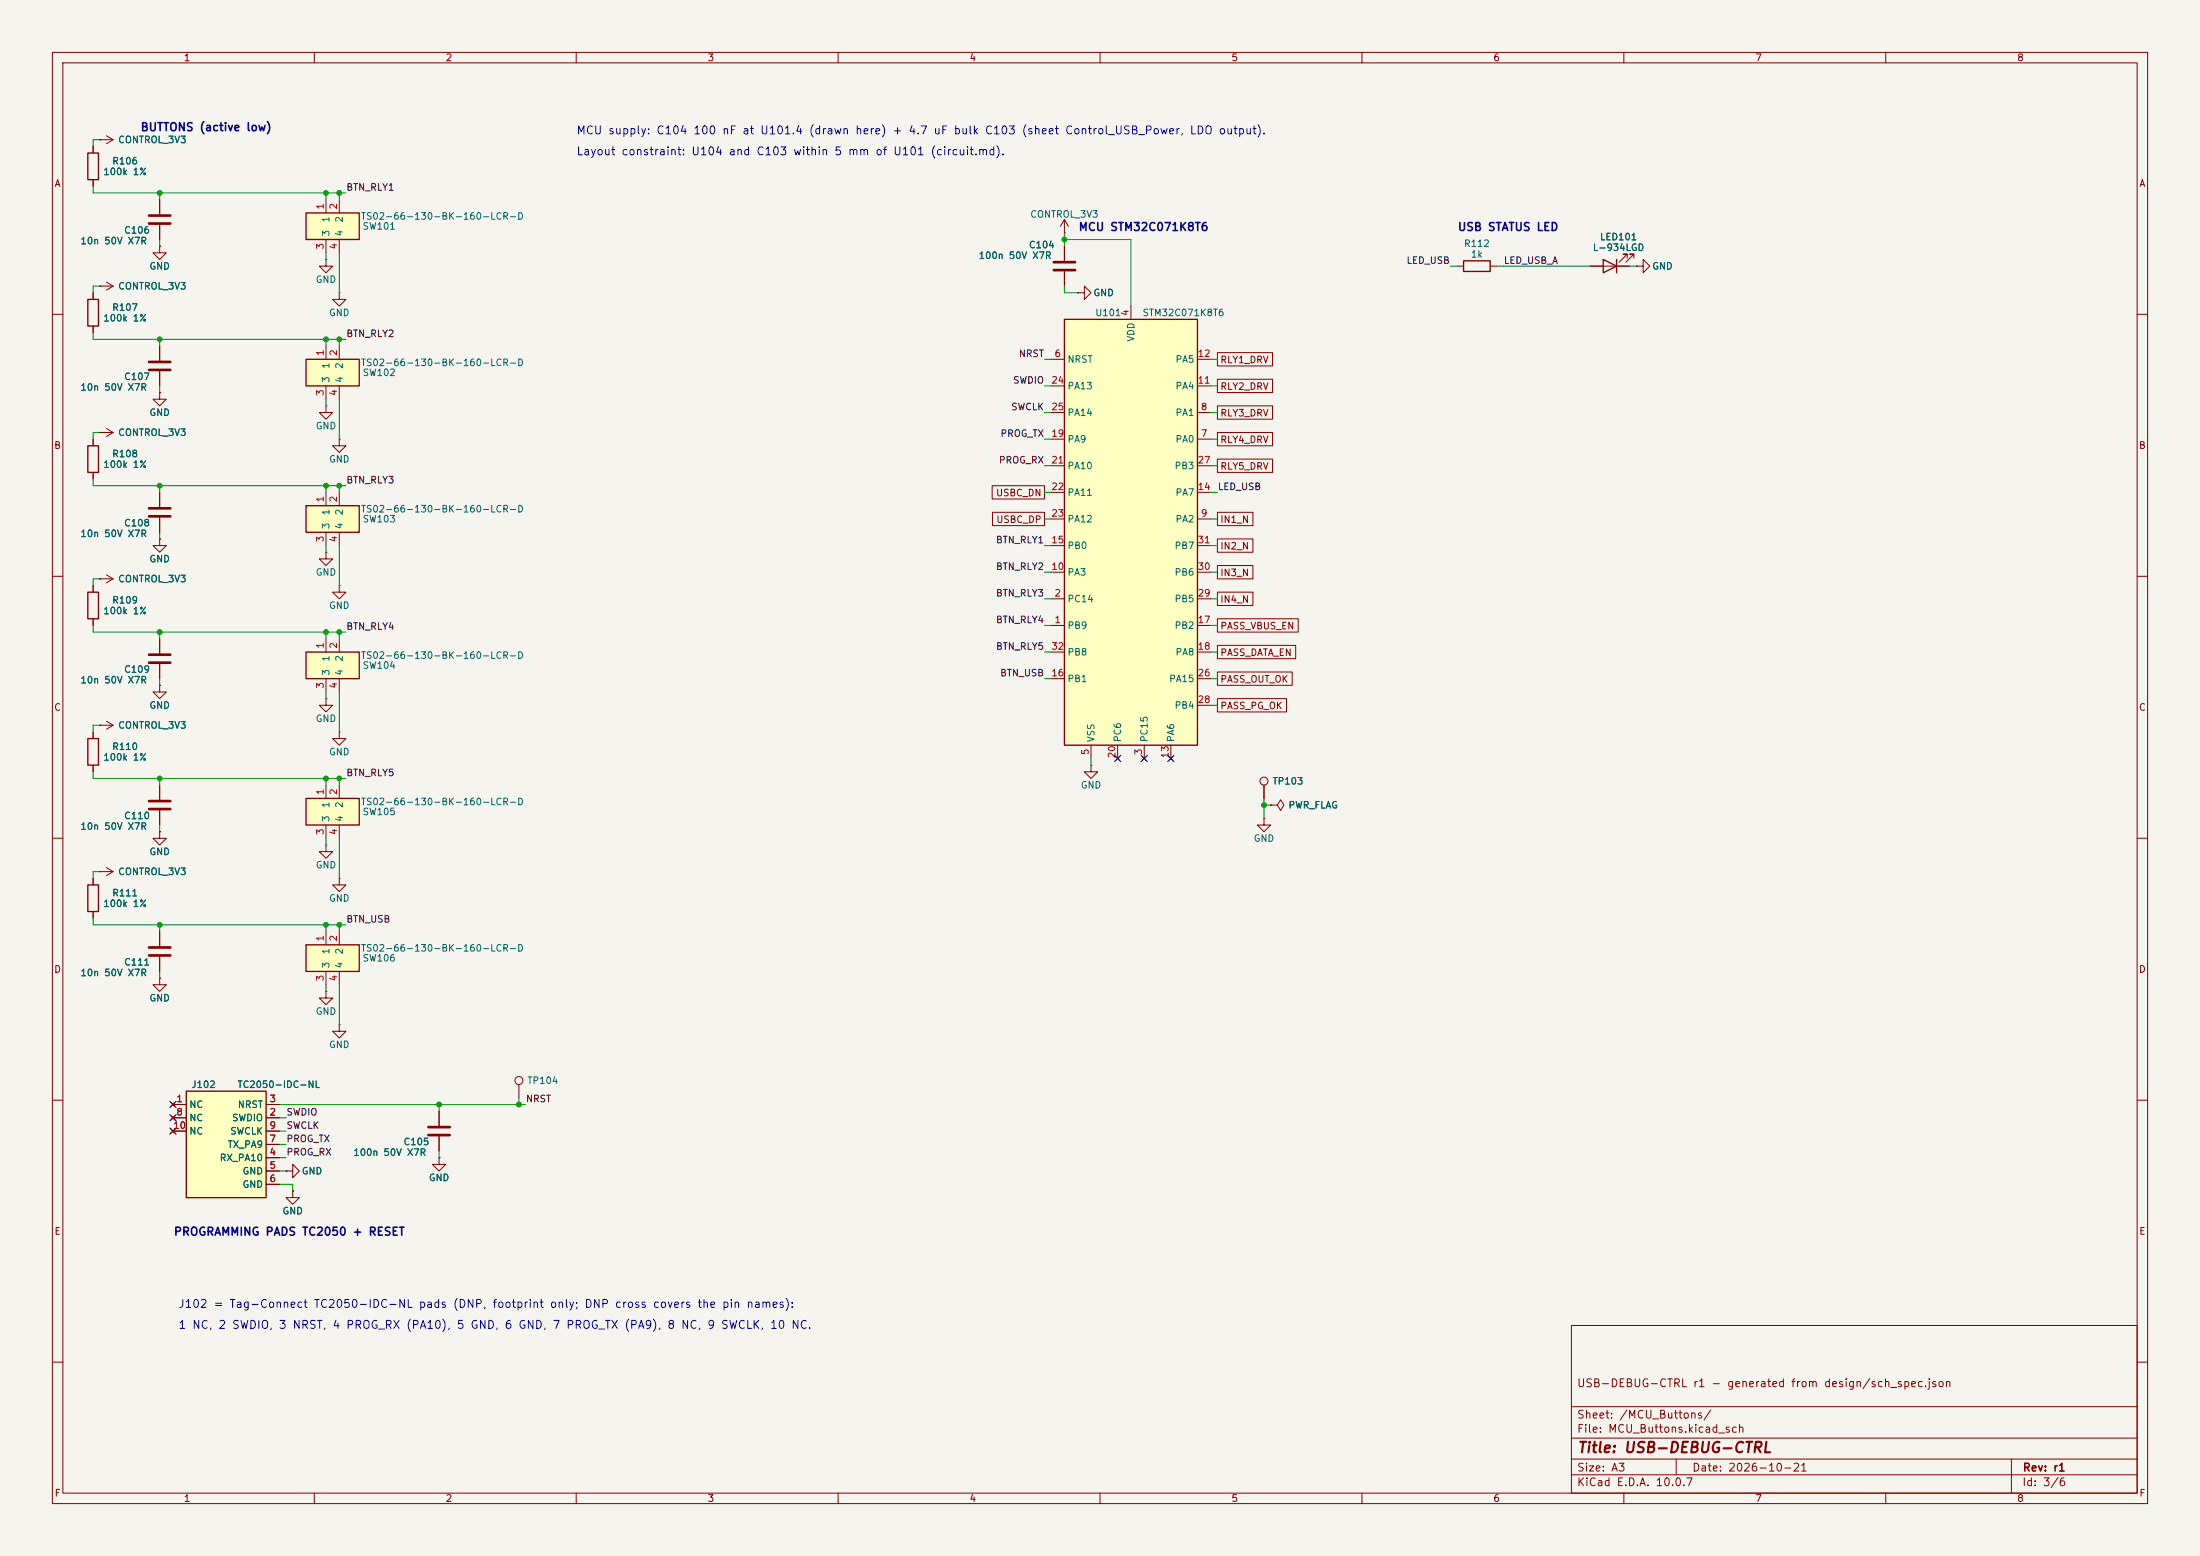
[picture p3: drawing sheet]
<svg xmlns="http://www.w3.org/2000/svg" width="420mm" height="297mm" viewBox="0 0 420 297" stroke-linecap="round" stroke-linejoin="round" font-family="sans-serif">
<path d="M0 0h420v297h-420z" fill="#f5f4ef" stroke="#f5f4ef" stroke-width=".19"/>
<g fill="none" stroke="#840000" stroke-width=".19">
<path d="M10 10h400v277h-400zM12 12h396v273h-396zM60 10v2M110 10v2M160 10v2M210 10v2M260 10v2M310 10v2M360 10v2M10 60h2M30.5 66v2.8M30.5 70.9v2.8"/>
<path d="M408 60h2M10 110h2M408 110h2M17.8 139.7v1.3M19 138.4h.1M19 138.4h2.6M20.3 137.7l1.3 .7M21.6 138.4l-1.3 .8M30.5 130.8v1.3h1.2l-1.2 1.3-1.3-1.3h1.3M30.5 130.8h.1M30.5 121.9v2.8M30.5 126.7v2.8"/>
<path d="M62.2 133.4v1.2h1.3l-1.3 1.3-1.2-1.3h1.2M62.2 133.4h.1M64.8 139.7v1.3h1.2l-1.2 1.2-1.3-1.2h1.3M64.8 139.7h.1M10 160h2M17.8 146.1v1.2M30.5 158.8v1.2h1.2l-1.2 1.3-1.3-1.3h1.3M30.5 158.8h.1M30.5 149.9v2.8M30.5 154.7v2.8M408 160h2M17.8 167.6v1.3"/>
<path d="M17.8 174v1.3M19 166.4h.1M19 166.4h2.6M20.3 165.6l1.3 .8M21.6 166.4l-1.3 .7M30.5 177.8v2.8M62.2 161.3v1.3h1.3l-1.3 1.2-1.2-1.2h1.2M62.2 161.3h.1M64.8 167.6v1.3h1.2l-1.2 1.3-1.3-1.3h1.3M64.8 167.6h.1M30.5 186.7v1.3h1.2l-1.2 1.2-1.3-1.2h1.3M30.5 186.7h.1"/>
<path d="M30.5 182.6v2.8M10 210h2M408 210h2M55.9 227.3v1.3h1.2l-1.2 1.3-1.3-1.3h1.3M55.9 227.3h.1M300 253h108v32h-108zM10 260h2M300 278.5h108M300 274.5h108M300 268.5h108M320 278.5v3M384 278.5v6.5"/>
<path d="M408 260h2M60 285v2M110 285v2M160 285v2M210 285v2M260 285v2M300 281.5h108M310 285v2M360 285v2"/>
</g>
<path d="M28.4 69.1h4.1M28.4 70.6h4.1M28.4 125h4.1M28.4 126.5h4.1M28.4 152.9h4.1M28.4 154.4h4.1M28.4 180.8h4.1M28.4 182.4h4.1" fill="none" stroke="#840000" stroke-width=".51"/>
<path d="M16.8 141h2v5.1h-2zM16.8 168.9h2v5.1h-2z" fill="none" stroke="#840000" stroke-width=".25"/>
<path d="M35.6 208.3h15.2v20.3h-15.2z" fill="#ffffc2"/>
<path d="M35.6 208.3h15.2v20.3h-15.2z" fill="none" stroke="#840000" stroke-width=".25"/>
<g fill="none" stroke="#840000" stroke-width=".19">
<path d="M64.8 55.9v1.3h1.2l-1.2 1.2-1.3-1.2h1.3M64.8 55.9h.1M203.2 44.5h.1M203.2 41.9l-.8 1.3M203.2 41.9l.8 1.3M203.2 41.9v2.6M203.2 47v2.8M203.2 51.8v2.8M62.2 189.2v1.3h1.3l-1.3 1.3-1.2-1.3h1.2M62.2 189.2h.1M64.8 195.6v1.3h1.2l-1.2 1.2-1.3-1.2h1.3M64.8 195.6h.1"/>
<path d="M32.6 210.4l.8 .8M32.6 213l.8 .7M32.6 215.5l.8 .8M33 210.8h2.6M33 213.4h2.6M33 215.9h2.6M33.4 210.4l-.8 .8M33.4 213l-.8 .7M33.4 215.5l-.8 .8M50.8 210.8h2.5M50.8 213.4h2.5M50.8 218.4h2.5"/>
<path d="M50.8 215.9h2.5M83.8 212.1v2.8M83.8 216.9v2.8M99.1 207v2.6M50.8 221h2.5M50.8 223.5h2.5M50.8 226.1h2.5M54.6 223.5h1.3v-1.3l1.2 1.3-1.2 1.3v-1.3M54.6 223.5h.1M83.8 221v1.2h1.3l-1.3 1.3-1.3-1.3h1.3M83.8 221h.1"/>
<circle cx="99.1" cy="206.2" r=".76"/>
</g>
<path d="M201.2 50h4M201.2 51.6h4M81.8 215.1h4.1M81.8 216.7h4.1" fill="none" stroke="#840000" stroke-width=".51"/>
<path d="M203.2 61h25.4v81.2h-25.4z" fill="#ffffc2"/>
<path d="M279.4 49.8h5.1v2h-5.1zM306.1 49.5l2.5 1.3-2.5 1.3zM308.6 49.5v2.6M203.2 61h25.4v81.2h-25.4z" fill="none" stroke="#840000" stroke-width=".25"/>
<g fill="none" stroke="#840000" stroke-width=".19">
<path d="M205.7 55.9h1.3v-1.3l1.3 1.3-1.3 1.3v-1.3M205.7 55.9h.1M215.9 58.4v2.6M278.1 50.8h1.3M284.5 50.8h1.2M303.5 50.8h7.6M310.6 49.3v-.8h-.7h.7l-1.5 1.5M311.9 49.3v-.8h-.8h.8l-1.5 1.5M312.4 50.8h1.3v-1.3l1.3 1.3-1.3 1.3v-1.3M312.4 50.8h.1M200.7 68.6h2.5M200.7 78.7h2.5"/>
<path d="M200.7 73.7h2.5M228.6 68.6h2.5M228.6 78.7h2.5M228.6 73.7h2.5M200.7 83.8h2.5M200.7 99.1h2.5M200.7 94h2.5M200.7 88.9h2.5M228.6 83.8h2.5M228.6 99.1h2.5M228.6 94h2.5M228.6 88.9h2.5"/>
<path d="M200.7 119.4h2.5M200.7 114.3h2.5M200.7 109.2h2.5M200.7 104.1h2.5M228.6 119.4h2.5M228.6 114.3h2.5M228.6 109.2h2.5M228.6 104.1h2.5M200.7 129.5h2.5M200.7 124.5h2.5M228.6 129.5h2.5M228.6 124.5h2.5"/>
<path d="M228.6 134.6h2.5M208.3 146.1v1.2h1.2l-1.2 1.3-1.3-1.3h1.3M208.3 146.1h.1M208.3 142.2v2.6M213 144.4l.7 .8M213.4 142.2v2.6M213.7 144.4l-.7 .8M218.1 144.4l.7 .8M218.4 142.2v2.6M218.8 144.4l-.7 .8M223.1 144.4l.8 .8M223.5 142.2v2.6"/>
<path d="M223.9 144.4l-.8 .8M241.3 156.2v1.3h1.3l-1.3 1.3-1.3-1.3h1.3M241.3 156.2h.1M241.3 149.9v2.5M242.6 153.7h1.2l.7-1 .6 1-.6 1-.7-1M242.6 153.7h.1"/>
<circle cx="241.3" cy="149.1" r=".76"/>
</g>
<path d="M58.4 180.3h10.2v5.1h-10.2z" fill="#ffffc2"/>
<path d="M58.4 180.3h10.2v5.1h-10.2z" fill="none" stroke="#840000" stroke-width=".25"/>
<path d="M62.2 49.5v1.3h1.3l-1.3 1.3-1.2-1.3h1.2M62.2 49.5h.1M62.2 177.8v2.5M64.8 177.8v2.5M62.2 185.4v2.6M64.8 185.4v2.6" fill="none" stroke="#840000" stroke-width=".19"/>
<path d="M58.4 68.6h10.2v5.1h-10.2z" fill="#ffffc2"/>
<path d="M58.4 68.6h10.2v5.1h-10.2z" fill="none" stroke="#840000" stroke-width=".25"/>
<path d="M62.2 66v2.6M62.2 73.7v2.5M64.8 66v2.6M64.8 73.7v2.5" fill="none" stroke="#840000" stroke-width=".19"/>
<path d="M58.4 40.6h10.2v5.1h-10.2z" fill="#ffffc2"/>
<path d="M16.8 29.2h2v5.1h-2zM16.8 57.2h2v5h-2zM58.4 40.6h10.2v5.1h-10.2zM16.8 85.1h2v5.1h-2zM16.8 113h2v5.1h-2z" fill="none" stroke="#840000" stroke-width=".25"/>
<g fill="none" stroke="#840000" stroke-width=".19">
<path d="M17.8 27.9v1.3M17.8 34.3v1.3M19 26.7h.1M19 26.7h2.6M20.3 25.9l1.3 .8M21.6 26.7l-1.3 .7M30.5 38.1v2.8M62.2 38.1v2.5M64.8 38.1v2.5M17.8 55.9v1.3M19 54.6h.1M19 54.6h2.6"/>
<path d="M20.3 53.8l1.3 .8M21.6 54.6l-1.3 .8M30.5 47v1.3h1.2l-1.2 1.2-1.3-1.2h1.3M30.5 47h.1M30.5 42.9v2.8M62.2 45.7v2.6M64.8 45.7v2.6M17.8 62.2v1.3M30.5 74.9v1.3h1.2l-1.2 1.3-1.3-1.3h1.3M30.5 74.9h.1M62.2 77.5v1.2h1.3l-1.3 1.3-1.2-1.3h1.2M62.2 77.5h.1"/>
<path d="M17.8 83.8v1.3M17.8 90.2v1.2M19 82.6h.1M19 82.6h2.6M20.3 81.8l1.3 .8M21.6 82.6l-1.3 .7M30.5 94v2.8M30.5 98.8v2.8M64.8 83.8v1.3h1.2l-1.2 1.3-1.3-1.3h1.3M64.8 83.8h.1M17.8 111.8v1.2M17.8 118.1v1.3"/>
<path d="M19 110.5h.1M19 110.5h2.6M20.3 109.7l1.3 .8M21.6 110.5l-1.3 .8M62.2 105.4v1.3h1.3l-1.3 1.3-1.2-1.3h1.2M62.2 105.4h.1M64.8 111.8v1.2h1.2l-1.2 1.3-1.3-1.3h1.3M64.8 111.8h.1"/>
</g>
<path d="M28.4 41.1h4.1M28.4 42.7h4.1M28.4 97h4.1M28.4 98.6h4.1" fill="none" stroke="#840000" stroke-width=".51"/>
<path d="M58.4 124.5h10.2v5h-10.2z" fill="#ffffc2"/>
<path d="M58.4 124.5h10.2v5h-10.2z" fill="none" stroke="#840000" stroke-width=".25"/>
<path d="M62.2 121.9v2.6M62.2 129.5v2.6M64.8 121.9v2.6M64.8 129.5v2.6" fill="none" stroke="#840000" stroke-width=".19"/>
<path d="M58.4 152.4h10.2v5.1h-10.2z" fill="#ffffc2"/>
<path d="M58.4 152.4h10.2v5.1h-10.2z" fill="none" stroke="#840000" stroke-width=".25"/>
<path d="M30.5 102.9v1.2h1.2l-1.2 1.3-1.3-1.3h1.3M30.5 102.9h.1M62.2 149.9v2.5M62.2 157.5v2.5M64.8 149.9v2.5M64.8 157.5v2.5" fill="none" stroke="#840000" stroke-width=".19"/>
<path d="M58.4 96.5h10.2v5.1h-10.2z" fill="#ffffc2"/>
<path d="M58.4 96.5h10.2v5.1h-10.2z" fill="none" stroke="#840000" stroke-width=".25"/>
<g fill="none" stroke="#840000" stroke-width=".19">
<path d="M17.8 27.9v1.3M17.8 34.3v1.3M19 26.7h.1M30.5 38.1v2.8M17.8 55.9v1.3M19 54.6h.1M30.5 47h.1M30.5 42.9v2.8M203.2 47v2.8M203.2 51.8v2.8M205.7 55.9h.1M303.5 50.8h2.6"/>
<path d="M308.6 50.8h2.5M312.4 50.8h.1M17.8 62.2v1.3M30.5 74.9h.1M30.5 66v2.8M30.5 70.9v2.8M232.4 72.4h10.5v2.5h-10.5zM232.4 77.5h10.5v2.5h-10.5zM232.4 67.3h10.5v2.6h-10.5zM17.8 83.8v1.3M17.8 90.2v1.2M19 82.6h.1"/>
<path d="M30.5 94v2.8M30.5 98.8v2.8M62.2 94v2.5M64.8 94v2.5M189.4 92.7h10v2.6h-10zM189.5 97.8h9.9v2.5h-9.9zM232.4 97.8h6.8v2.5h-6.8zM232.4 82.5h10.5v2.6h-10.5zM232.4 87.6h10.5v2.6h-10.5zM17.8 111.8v1.2M17.8 118.1v1.3M19 110.5h.1"/>
<path d="M30.5 102.9h.1M62.2 101.6v2.5M64.8 101.6v2.5M232.4 102.9h6.8v2.5h-6.8zM232.4 107.9h6.8v2.6h-6.8zM232.4 118.1h15.4v2.6h-15.4zM232.4 113h6.8v2.6h-6.8zM17.8 139.7v1.3M19 138.4h.1M30.5 130.8h.1M30.5 121.9v2.8M30.5 126.7v2.8"/>
<path d="M232.4 123.2h15v2.5h-15zM232.4 128.3h14.3v2.5h-14.3zM232.4 133.3h13.2v2.6h-13.2zM17.8 146.1v1.2M30.5 158.8h.1M30.5 149.9v2.8M30.5 154.7v2.8M241.3 149.9v2.5M242.6 153.7h.1M17.8 167.6v1.3M17.8 174v1.3M19 166.4h.1"/>
<path d="M30.5 177.8v2.8M30.5 186.7h.1M30.5 182.6v2.8M32.6 210.4l.8 .8M32.6 213l.8 .7M32.6 215.5l.8 .8M33 210.8h2.6M33 213.4h2.6M33 215.9h2.6M33.4 210.4l-.8 .8M33.4 213l-.8 .7M33.4 215.5l-.8 .8"/>
<path d="M50.8 210.8h2.5M50.8 213.4h2.5M50.8 218.4h2.5M50.8 215.9h2.5M83.8 212.1v2.8M83.8 216.9v2.8M50.8 221h2.5M50.8 223.5h2.5M50.8 226.1h2.5M54.6 223.5h.1M55.9 227.3h.1M83.8 221h.1"/>
</g>
<g fill="none" stroke="#009600" stroke-width=".19">
<path d="M17.8 35.6v1.2h48.2M19 26.7h-1.2v1.2M30.5 36.8v1.3M62.2 36.8v1.3M64.8 36.8v1.3M19 54.6h-1.2v1.3M30.5 45.7v1.3M62.2 48.3v1.2M64.8 48.3v7.6M203.2 45.7h12.7v12.7M203.2 44.5v2.5M203.2 54.6v1.3h2.5"/>
<path d="M276.9 50.8h1.2M285.7 50.8h17.8M311.1 50.8h1.3M17.8 63.5v1.3h48.2M30.5 64.8v1.2M30.5 73.7v1.2M62.2 64.8v1.2M62.2 76.2v1.3M64.8 64.8v1.2M64.8 76.2v7.6M199.4 73.7h1.3M199.4 78.7h1.3"/>
<path d="M199.4 68.6h1.3M231.1 73.7h1.3M231.1 78.7h1.3M231.1 68.6h1.3M17.8 91.4v1.3h48.2M19 82.6h-1.2v1.2M30.5 92.7v1.3M62.2 92.7v1.3M64.8 92.7v1.3M199.4 83.8h1.3M199.4 94h1.3M199.4 88.9h1.3"/>
<path d="M199.4 99.1h1.3M231.1 83.8h1.3M231.1 94h1.3M231.1 88.9h1.3M231.1 99.1h1.3M17.8 119.4v1.3h48.2M19 110.5h-1.2v1.3M30.5 101.6v1.3M62.2 104.1v1.3M64.8 104.1v7.7M199.4 104.1h1.3M199.4 114.3h1.3"/>
<path d="M199.4 119.4h1.3M199.4 109.2h1.3M231.1 104.1h1.3M231.1 114.3h1.3M231.1 119.4h1.3M231.1 109.2h1.3M19 138.4h-1.2v1.3M30.5 120.7v1.2M30.5 129.5v1.3M62.2 120.7v1.2M62.2 132.1v1.3M64.8 120.7v1.2"/>
<path d="M64.8 132.1v7.6M199.4 129.5h1.3M199.4 124.5h1.3M231.1 129.5h1.3M231.1 124.5h1.3M231.1 134.6h1.3M17.8 147.3v1.3h48.2M30.5 148.6v1.3M30.5 157.5v1.3M62.2 148.6v1.3M64.8 148.6v1.3M208.3 144.8v1.3"/>
<path d="M241.3 153.7h1.3M241.3 152.4v3.8M17.8 175.3v1.2h48.2M19 166.4h-1.2v1.2M30.5 176.5v1.3M62.2 160v1.3M62.2 176.5v1.3M64.8 160v7.6M64.8 176.5v1.3M30.5 185.4v1.3M62.2 188v1.2M64.8 188v7.6"/>
<path d="M53.3 213.4h1.3M53.3 215.9h1.3M53.3 218.4h1.3M53.3 210.8h47M83.8 210.8v1.3M83.8 219.7v1.3M99.1 209.6v1.2M53.3 226.1h2.6v1.2M53.3 223.5h1.3M53.3 221h1.3"/>
</g>
<path d="M212.8 144.2l1.2 1.2M214 144.2l-1.2 1.2M217.8 144.2l1.2 1.2M219 144.2l-1.2 1.2M222.9 144.2l1.2 1.2M224.1 144.2l-1.2 1.2M32.4 210.2l1.2 1.2M32.4 215.3l1.2 1.2M32.4 212.8l1.2 1.2M33.6 210.2l-1.2 1.2M33.6 215.3l-1.2 1.2M33.6 212.8l-1.2 1.2" fill="none" stroke="#000084" stroke-width=".19"/>
<g fill="#009600" stroke="#009600" stroke-width=".19">
<circle cx="30.5" cy="176.5" r=".46"/>
<circle cx="30.5" cy="148.6" r=".46"/>
<circle cx="64.8" cy="120.7" r=".46"/>
<circle cx="62.2" cy="120.7" r=".46"/>
<circle cx="30.5" cy="120.7" r=".46"/>
<circle cx="62.2" cy="176.5" r=".46"/>
<circle cx="62.2" cy="148.6" r=".46"/>
<circle cx="64.8" cy="176.5" r=".46"/>
<circle cx="64.8" cy="148.6" r=".46"/>
<circle cx="30.5" cy="92.7" r=".46"/>
<circle cx="62.2" cy="92.7" r=".46"/>
<circle cx="64.8" cy="92.7" r=".46"/>
<circle cx="99.1" cy="210.8" r=".46"/>
<circle cx="83.8" cy="210.8" r=".46"/>
<circle cx="30.5" cy="64.8" r=".46"/>
<circle cx="62.2" cy="64.8" r=".46"/>
<circle cx="30.5" cy="36.8" r=".46"/>
<circle cx="64.8" cy="36.8" r=".46"/>
<circle cx="62.2" cy="36.8" r=".46"/>
<circle cx="64.8" cy="64.8" r=".46"/>
<circle cx="203.2" cy="45.7" r=".46"/>
<circle cx="241.3" cy="153.7" r=".46"/>
</g>
<text font-size="2" fill="#840000" x="301" y="277.8">Title: USB-DEBUG-CTRL</text>
<g font-size="1.5" fill="#000084">
<text x="26.7" y="25.4">BUTTONS (active low)</text>
<text x="205.8" y="44.5">MCU STM32C071K8T6</text>
<text x="278.2" y="44.5">USB STATUS LED</text>
<text x="33.1" y="236.2">PROGRAMMING PADS TC2050 + RESET</text>
</g>
<g font-size="1.5" fill="#0000c2">
<text x="109.9" y="26">MCU supply: C104 100 nF at U101.4 (drawn here) + 4.7 uF bulk C103 (sheet Control_USB_Power, LDO output).</text>
<text x="109.9" y="30">Layout constraint: U104 and C103 within 5 mm of U101 (circuit.md).</text>
<text x="33.9" y="250">J102 = Tag-Connect TC2050-IDC-NL pads (DNP, footprint only; DNP cross covers the pin names):</text>
<text x="33.9" y="254">1 NC, 2 SWDIO, 3 NRST, 4 PROG_RX (PA10), 5 GND, 6 GND, 7 PROG_TX (PA9), 8 NC, 9 SWCLK, 10 NC.</text>
</g>
<g font-size="1.5" fill="#840000">
<text x="300.9" y="265.1">USB-DEBUG-CTRL r1 - generated from design/sch_spec.json</text>
<text x="300.9" y="273.8">File: MCU_Buttons.kicad_sch</text>
<text x="300.9" y="271.1">Sheet: /MCU_Buttons/</text>
<text x="300.9" y="281.2">Size: A3</text>
<text x="322.9" y="281.2">Date: 2026-10-21</text>
<text x="386" y="281.2">Rev: r1</text>
<text x="300.9" y="284">KiCad E.D.A. 10.0.7</text>
<text x="385.9" y="284">Id: 3/6</text>
</g>
<g font-size="1.3" fill="#840000">
<text x="35" y="12">1</text>
<text x="85" y="12">2</text>
<text x="135" y="12">3</text>
<text x="185" y="12">4</text>
<text x="235" y="12">5</text>
<text x="285" y="12">6</text>
<text x="335" y="12">7</text>
<text x="385" y="12">8</text>
<text x="10.3" y="36">A</text>
<text x="408.3" y="36">A</text>
<text x="232.9" y="69.6">RLY1_DRV</text>
<text x="232.9" y="74.7">RLY2_DRV</text>
<text x="232.9" y="79.8">RLY3_DRV</text>
<text x="10.2" y="86">B</text>
<text x="232.9" y="84.9">RLY4_DRV</text>
<text x="232.9" y="90">RLY5_DRV</text>
<text x="408.2" y="86">B</text>
<text x="190" y="95">USBC_DN</text>
<text x="190.1" y="100.1">USBC_DP</text>
<text x="232.9" y="100.1">IN1_N</text>
<text x="232.9" y="105.2">IN2_N</text>
<text x="232.9" y="110.3">IN3_N</text>
<text x="232.9" y="115.4">IN4_N</text>
<text x="232.9" y="125.5">PASS_DATA_EN</text>
<text x="232.9" y="120.4">PASS_VBUS_EN</text>
<text x="232.9" y="130.6">PASS_OUT_OK</text>
<text x="10.2" y="136">C</text>
<text x="232.9" y="135.7">PASS_PG_OK</text>
<text x="408.2" y="136">C</text>
<text x="10.2" y="186">D</text>
<text x="408.2" y="186">D</text>
<text x="10.3" y="236">E</text>
<text x="408.3" y="236">E</text>
<text x="10.3" y="286">F</text>
<text x="35" y="287">1</text>
<text x="85" y="287">2</text>
<text x="135" y="287">3</text>
<text x="185" y="287">4</text>
<text x="235" y="287">5</text>
<text x="285" y="287">6</text>
<text x="335" y="287">7</text>
<text x="385" y="287">8</text>
<text x="408.3" y="286">F</text>
</g>
<g font-size="1.3" fill="#006464">
<text x="22.5" y="27.6">CONTROL_3V3</text>
<text x="19.6" y="33.7">100k 1%</text>
<text x="21.3" y="31.7">R106</text>
<text x="196.6" y="41.9">CONTROL_3V3</text>
<text x="15.2" y="46.9">10n 50V X7R</text>
<text x="23.6" y="44.9">C106</text>
<text x="63.2" y="45.2" transform="rotate(-90 63.2 45.2)">3</text>
<text x="63.2" y="42.6" transform="rotate(-90 63.2 42.6)">1</text>
<text x="65.7" y="45.2" transform="rotate(-90 65.7 45.2)">4</text>
<text x="65.7" y="42.6" transform="rotate(-90 65.7 42.6)">2</text>
<text x="68.8" y="42.2">TS02-66-130-BK-160-LCR-D</text>
<text x="69.1" y="44.1">SW101</text>
<text x="196.3" y="47.7">C104</text>
<text x="279.4" y="47.4">R112</text>
<text x="305.3" y="46.2">LED101</text>
<text x="28.4" y="51.8">GND</text>
<text x="186.7" y="49.7">100n 50V X7R</text>
<text x="280.7" y="49.5">1k</text>
<text x="304" y="48.2">L-934LGD</text>
<text x="315.3" y="51.8">GND</text>
<text x="21.3" y="59.6">R107</text>
<text x="22.5" y="55.6">CONTROL_3V3</text>
<text x="60.2" y="54.3">GND</text>
<text x="208.6" y="56.8">GND</text>
<text x="19.6" y="61.7">100k 1%</text>
<text x="62.7" y="60.7">GND</text>
<text x="209" y="60.7">U101</text>
<text x="216.9" y="65.3" transform="rotate(-90 216.9 65.3)">VDD</text>
<text x="218" y="60.7">STM32C071K8T6</text>
<text x="63.2" y="70.5" transform="rotate(-90 63.2 70.5)">1</text>
<text x="65.7" y="70.5" transform="rotate(-90 65.7 70.5)">2</text>
<text x="68.8" y="70.2">TS02-66-130-BK-160-LCR-D</text>
<text x="203.7" y="69.5">NRST</text>
<text x="224.3" y="69.5">PA5</text>
<text x="15.2" y="74.9">10n 50V X7R</text>
<text x="23.6" y="72.8">C107</text>
<text x="63.2" y="73.2" transform="rotate(-90 63.2 73.2)">3</text>
<text x="65.7" y="73.2" transform="rotate(-90 65.7 73.2)">4</text>
<text x="69.1" y="72.1">SW102</text>
<text x="203.7" y="74.6">PA13</text>
<text x="224.3" y="74.6">PA4</text>
<text x="22.5" y="83.5">CONTROL_3V3</text>
<text x="28.4" y="79.7">GND</text>
<text x="60.2" y="82.2">GND</text>
<text x="203.7" y="79.7">PA14</text>
<text x="224.3" y="79.7">PA1</text>
<text x="19.6" y="89.6">100k 1%</text>
<text x="21.3" y="87.6">R108</text>
<text x="62.7" y="88.6">GND</text>
<text x="203.7" y="84.8">PA9</text>
<text x="203.7" y="89.9">PA10</text>
<text x="224.1" y="89.9">PB3</text>
<text x="224.3" y="84.8">PA0</text>
<text x="203.7" y="94.9">PA11</text>
<text x="224.3" y="94.9">PA7</text>
<text x="23.6" y="100.8">C108</text>
<text x="63.2" y="101.1" transform="rotate(-90 63.2 101.1)">3</text>
<text x="63.2" y="98.5" transform="rotate(-90 63.2 98.5)">1</text>
<text x="65.7" y="101.1" transform="rotate(-90 65.7 101.1)">4</text>
<text x="65.7" y="98.5" transform="rotate(-90 65.7 98.5)">2</text>
<text x="68.8" y="98.1">TS02-66-130-BK-160-LCR-D</text>
<text x="69.1" y="100">SW103</text>
<text x="203.7" y="100">PA12</text>
<text x="224.3" y="100">PA2</text>
<text x="15.2" y="102.8">10n 50V X7R</text>
<text x="28.4" y="107.6">GND</text>
<text x="203.7" y="105.1">PB0</text>
<text x="224.1" y="105.1">PB7</text>
<text x="22.5" y="111.5">CONTROL_3V3</text>
<text x="60.2" y="110.2">GND</text>
<text x="203.7" y="110.2">PA3</text>
<text x="224.1" y="110.2">PB6</text>
<text x="19.6" y="117.5">100k 1%</text>
<text x="21.3" y="115.5">R109</text>
<text x="62.7" y="116.5">GND</text>
<text x="203.7" y="115.3">PC14</text>
<text x="224.1" y="115.3">PB5</text>
<text x="203.7" y="120.3">PB9</text>
<text x="203.7" y="125.4">PB8</text>
<text x="224.1" y="120.3">PB2</text>
<text x="224.3" y="125.4">PA8</text>
<text x="15.2" y="130.8">10n 50V X7R</text>
<text x="23.6" y="128.7">C109</text>
<text x="63.2" y="129.1" transform="rotate(-90 63.2 129.1)">3</text>
<text x="63.2" y="126.4" transform="rotate(-90 63.2 126.4)">1</text>
<text x="65.7" y="129.1" transform="rotate(-90 65.7 129.1)">4</text>
<text x="65.7" y="126.4" transform="rotate(-90 65.7 126.4)">2</text>
<text x="68.8" y="126.1">TS02-66-130-BK-160-LCR-D</text>
<text x="69.1" y="128">SW104</text>
<text x="203.7" y="130.5">PB1</text>
<text x="223.1" y="130.5">PA15</text>
<text x="28.4" y="135.6">GND</text>
<text x="224.1" y="135.6">PB4</text>
<text x="21.3" y="143.5">R110</text>
<text x="22.5" y="139.4">CONTROL_3V3</text>
<text x="60.2" y="138.1">GND</text>
<text x="209.2" y="141.8" transform="rotate(-90 209.2 141.8)">VSS</text>
<text x="214.3" y="141.8" transform="rotate(-90 214.3 141.8)">PC6</text>
<text x="219.4" y="141.8" transform="rotate(-90 219.4 141.8)">PC15</text>
<text x="224.5" y="141.8" transform="rotate(-90 224.5 141.8)">PA6</text>
<text x="19.6" y="145.5">100k 1%</text>
<text x="62.7" y="144.5">GND</text>
<text x="63.2" y="154.3" transform="rotate(-90 63.2 154.3)">1</text>
<text x="65.7" y="154.3" transform="rotate(-90 65.7 154.3)">2</text>
<text x="68.8" y="154">TS02-66-130-BK-160-LCR-D</text>
<text x="69.1" y="155.9">SW105</text>
<text x="206.2" y="150.8">GND</text>
<text x="242.8" y="150.1">TP103</text>
<text x="245.9" y="154.6">PWR_FLAG</text>
<text x="15.2" y="158.7">10n 50V X7R</text>
<text x="23.6" y="156.7">C110</text>
<text x="63.2" y="157" transform="rotate(-90 63.2 157)">3</text>
<text x="65.7" y="157" transform="rotate(-90 65.7 157)">4</text>
<text x="239.2" y="161">GND</text>
<text x="22.5" y="167.3">CONTROL_3V3</text>
<text x="28.4" y="163.5">GND</text>
<text x="60.2" y="166.1">GND</text>
<text x="19.6" y="173.4">100k 1%</text>
<text x="21.3" y="171.4">R111</text>
<text x="62.7" y="172.4">GND</text>
<text x="23.6" y="184.6">C111</text>
<text x="63.2" y="184.9" transform="rotate(-90 63.2 184.9)">3</text>
<text x="63.2" y="182.3" transform="rotate(-90 63.2 182.3)">1</text>
<text x="65.7" y="184.9" transform="rotate(-90 65.7 184.9)">4</text>
<text x="65.7" y="182.3" transform="rotate(-90 65.7 182.3)">2</text>
<text x="68.8" y="181.9">TS02-66-130-BK-160-LCR-D</text>
<text x="69.1" y="183.8">SW106</text>
<text x="15.2" y="186.6">10n 50V X7R</text>
<text x="28.4" y="191.5">GND</text>
<text x="60.2" y="194">GND</text>
<text x="62.7" y="200.4">GND</text>
<text x="36.4" y="208">J102</text>
<text x="45.2" y="208">TC2050-IDC-NL</text>
<text x="100.6" y="207.2">TP104</text>
<text x="36" y="211.8">NC</text>
<text x="36" y="214.3">NC</text>
<text x="44.2" y="214.3">SWDIO</text>
<text x="45.3" y="211.8">NRST</text>
<text x="36" y="216.9">NC</text>
<text x="41.8" y="221.9">RX_PA10</text>
<text x="43.4" y="219.4">TX_PA9</text>
<text x="43.8" y="216.9">SWCLK</text>
<text x="67.3" y="220.9">100n 50V X7R</text>
<text x="76.9" y="218.9">C105</text>
<text x="46.2" y="224.5">GND</text>
<text x="46.2" y="227">GND</text>
<text x="57.5" y="224.5">GND</text>
<text x="81.8" y="225.8">GND</text>
<text x="53.8" y="232.1">GND</text>
</g>
<g font-size="1.3" fill="#a90000">
<text x="62.1" y="40.1" transform="rotate(-90 62.1 40.1)">1</text>
<text x="64.6" y="40.1" transform="rotate(-90 64.6 40.1)">2</text>
<text x="62.1" y="47.7" transform="rotate(-90 62.1 47.7)">3</text>
<text x="64.6" y="47.7" transform="rotate(-90 64.6 47.7)">4</text>
<text x="215.8" y="60.4" transform="rotate(-90 215.8 60.4)">4</text>
<text x="62.1" y="68" transform="rotate(-90 62.1 68)">1</text>
<text x="64.6" y="68" transform="rotate(-90 64.6 68)">2</text>
<text x="201.2" y="68.4">6</text>
<text x="228.5" y="68.4">12</text>
<text x="62.1" y="75.7" transform="rotate(-90 62.1 75.7)">3</text>
<text x="64.6" y="75.7" transform="rotate(-90 64.6 75.7)">4</text>
<text x="200.6" y="73.5">24</text>
<text x="228.5" y="73.5">11</text>
<text x="200.6" y="83.7">19</text>
<text x="200.6" y="78.6">25</text>
<text x="229.1" y="83.7">7</text>
<text x="229.1" y="78.6">8</text>
<text x="200.6" y="88.8">21</text>
<text x="228.5" y="88.8">27</text>
<text x="62.1" y="96" transform="rotate(-90 62.1 96)">1</text>
<text x="64.6" y="96" transform="rotate(-90 64.6 96)">2</text>
<text x="200.6" y="93.8">22</text>
<text x="228.5" y="93.8">14</text>
<text x="200.6" y="98.9">23</text>
<text x="229.1" y="98.9">9</text>
<text x="62.1" y="103.6" transform="rotate(-90 62.1 103.6)">3</text>
<text x="64.6" y="103.6" transform="rotate(-90 64.6 103.6)">4</text>
<text x="200.6" y="104">15</text>
<text x="228.5" y="104">31</text>
<text x="200.6" y="109.1">10</text>
<text x="228.5" y="109.1">30</text>
<text x="201.2" y="119.2">1</text>
<text x="201.2" y="114.2">2</text>
<text x="228.5" y="119.2">17</text>
<text x="228.5" y="114.2">29</text>
<text x="62.1" y="123.9" transform="rotate(-90 62.1 123.9)">1</text>
<text x="64.6" y="123.9" transform="rotate(-90 64.6 123.9)">2</text>
<text x="200.6" y="124.3">32</text>
<text x="228.5" y="124.3">18</text>
<text x="62.1" y="131.5" transform="rotate(-90 62.1 131.5)">3</text>
<text x="64.6" y="131.5" transform="rotate(-90 64.6 131.5)">4</text>
<text x="200.6" y="129.4">16</text>
<text x="228.5" y="129.4">26</text>
<text x="228.5" y="134.5">28</text>
<text x="208.1" y="144.2" transform="rotate(-90 208.1 144.2)">5</text>
<text x="213.2" y="144.8" transform="rotate(-90 213.2 144.8)">20</text>
<text x="218.3" y="144.2" transform="rotate(-90 218.3 144.2)">3</text>
<text x="223.4" y="144.8" transform="rotate(-90 223.4 144.8)">13</text>
<text x="62.1" y="151.9" transform="rotate(-90 62.1 151.9)">1</text>
<text x="64.6" y="151.9" transform="rotate(-90 64.6 151.9)">2</text>
<text x="62.1" y="159.5" transform="rotate(-90 62.1 159.5)">3</text>
<text x="64.6" y="159.5" transform="rotate(-90 64.6 159.5)">4</text>
<text x="62.1" y="179.8" transform="rotate(-90 62.1 179.8)">1</text>
<text x="64.6" y="179.8" transform="rotate(-90 64.6 179.8)">2</text>
<text x="62.1" y="187.4" transform="rotate(-90 62.1 187.4)">3</text>
<text x="64.6" y="187.4" transform="rotate(-90 64.6 187.4)">4</text>
<text x="33" y="215.8">10</text>
<text x="33.6" y="210.7">1</text>
<text x="33.6" y="213.2">8</text>
<text x="51.3" y="213.2">2</text>
<text x="51.3" y="210.7">3</text>
<text x="51.3" y="215.8">9</text>
<text x="51.3" y="220.8">4</text>
<text x="51.3" y="218.3">7</text>
<text x="51.3" y="223.4">5</text>
<text x="51.3" y="225.9">6</text>
</g>
<g font-size="1.3" fill="#0f0f0f">
<text x="66" y="36.7">BTN_RLY1</text>
<text x="268.4" y="50.7">LED_USB</text>
<text x="287" y="50.7">LED_USB_A</text>
<text x="66" y="64.6">BTN_RLY2</text>
<text x="194.4" y="68.5">NRST</text>
<text x="193.3" y="73.5">SWDIO</text>
<text x="190.9" y="83.7">PROG_TX</text>
<text x="192.9" y="78.6">SWCLK</text>
<text x="190.6" y="88.8">PROG_RX</text>
<text x="66" y="92.6">BTN_RLY3</text>
<text x="232.4" y="93.9">LED_USB</text>
<text x="190" y="104">BTN_RLY1</text>
<text x="190" y="109.1">BTN_RLY2</text>
<text x="190" y="114.2">BTN_RLY3</text>
<text x="190" y="119.3">BTN_RLY4</text>
<text x="66" y="120.5">BTN_RLY4</text>
<text x="190" y="124.3">BTN_RLY5</text>
<text x="190.8" y="129.4">BTN_USB</text>
<text x="66" y="148.5">BTN_RLY5</text>
<text x="66" y="176.4">BTN_USB</text>
<text x="54.6" y="215.8">SWCLK</text>
<text x="54.6" y="213.2">SWDIO</text>
<text x="100.3" y="210.7">NRST</text>
<text x="54.6" y="218.3">PROG_TX</text>
<text x="54.6" y="220.9">PROG_RX</text>
</g>
</svg>
